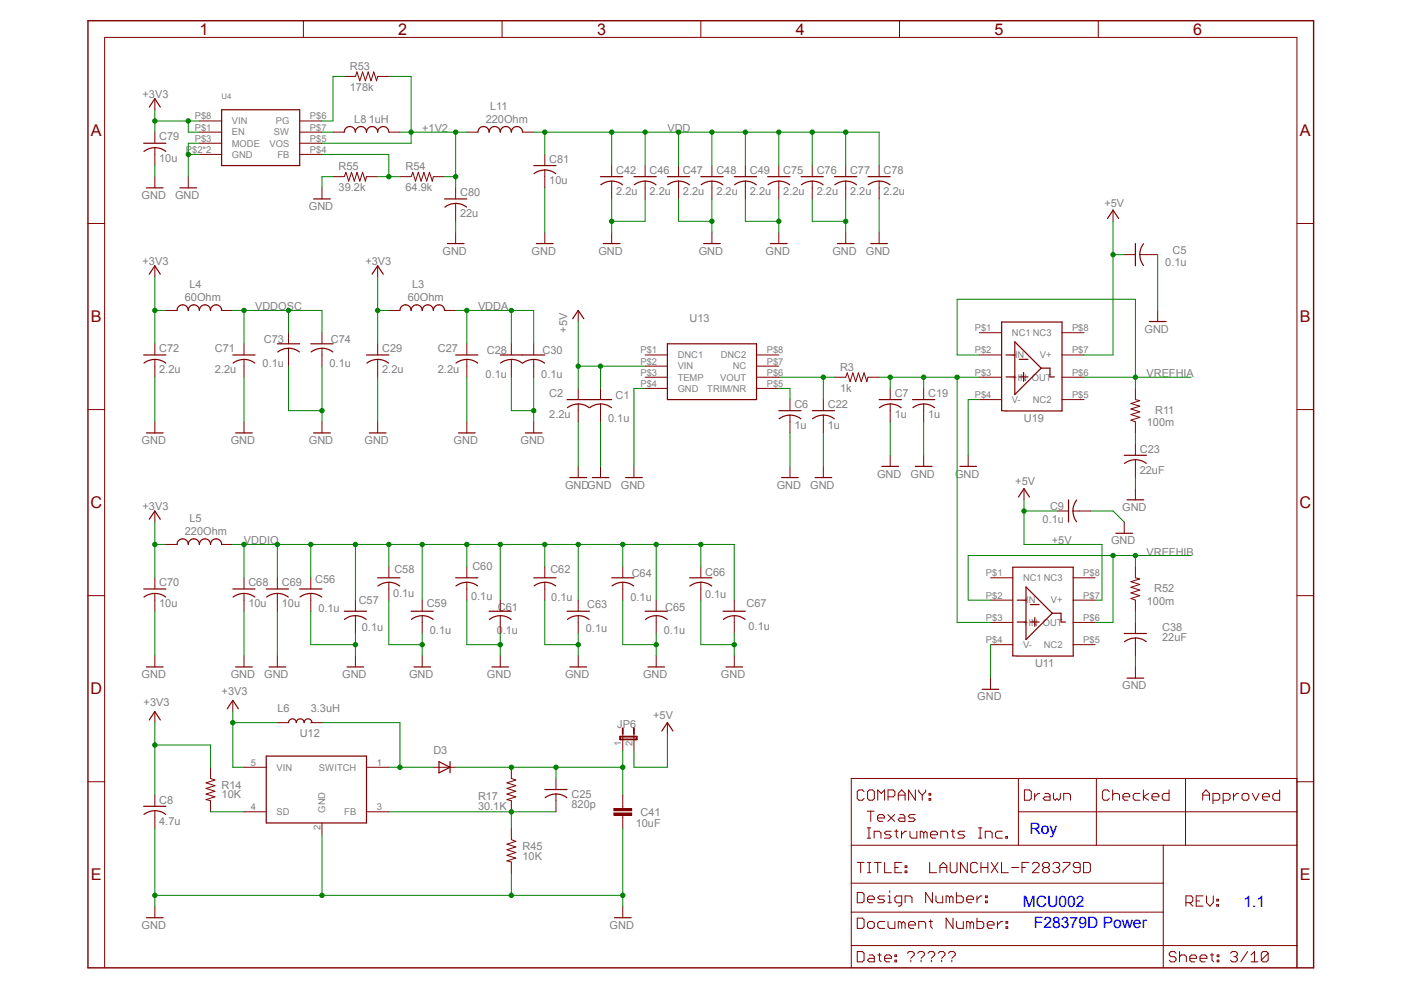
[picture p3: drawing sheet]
<svg xmlns="http://www.w3.org/2000/svg" width="297mm" height="210mm" viewBox="0 0 297 210" stroke-linecap="round" stroke-linejoin="round" font-family="sans-serif">
<g fill="none" stroke="#800000" stroke-width=".21">
<path d="M64.3 4.4v3.5M73 16.2h2.4l.3-.9 .6 1.8 .6-1.8 .6 1.8 .6-1.8 .6 1.8 .5-1.8 .6 1.8 .3-.9h2.3M106.4 4.4v3.5M148.6 4.4v3.5M190.7 4.4v3.5M232.9 4.4v3.5M32.8 20.9v2.4M32.8 28v2.4M32.8 31.3v3.8M32.8 37.5v2.3M39.9 37.5v2.3M42.3 28h4.7"/>
<path d="M42.3 32.7h4.7M42.3 30.4h4.7M42.3 25.6h4.7M63.5 28h4.8M63.5 32.7h4.8M63.5 30.4h4.8M63.5 25.6h4.8M68.3 39.8v2.4M70.6 37.5h2.4l.3-1 .6 1.9 .6-1.9 .6 1.9 .6-1.9 .6 1.9 .6-1.9 .6 1.9 .2-.9h2.4M84.8 37.5h2.4l.3-1 .6 1.9 .6-1.9 .6 1.9 .6-1.9 .6 1.9 .6-1.9 .6 1.9 .2-.9h2.4M96.6 39.8v2.4M99 28h2.3"/>
<path d="M110.8 28h2.4M115.5 32.7v2.4M115.5 36v3.8M129.7 35.1v2.4M129.7 38.4v3.8M136.8 35.1v2.4M136.8 38.4v3.8M143.9 35.1v2.4M143.9 38.4v3.8M150.9 35.1v2.4M150.9 38.4v3.8M158 35.1v2.4"/>
<path d="M158 38.4v3.8M165.1 35.1v2.4M165.1 38.4v3.8M172.2 35.1v2.4M172.2 38.4v3.8M179.3 35.1v2.4M179.3 38.4v3.8M186.4 35.1v2.4M186.4 38.4v3.8M18.6 47.4h3.6M32.8 56.4v2.3M80.1 56.4v2.3"/>
<path d="M96.6 43.1v3.8M96.6 49.3v2.3M115.5 49.3v2.3M129.7 49.3v2.3M150.9 49.3v2.3M165.1 49.3v2.3M179.3 49.3v2.3M186.4 49.3v2.3M238.4 54h2.3M241.7 54h3.7M275 47.4h3.5M32.8 72.9v2.4"/>
<path d="M32.8 76.2v3.8M35.2 65.8h2.3M47 65.8h2.4M51.7 72.9v2.4M51.7 76.2v3.8M61.2 70.5v2.4M61.2 73.8v3.8M68.3 70.5v2.4M68.3 73.8v3.8M80.1 72.9v2.4M80.1 76.2v3.8M82.4 65.8h2.4"/>
<path d="M94.3 65.8h2.3M99 72.9v2.4M99 76.2v3.8M108.4 72.9v2.4M108.4 76.2v3.8M113.2 72.9v2.4M113.2 76.2v3.8M176.9 80h2.4l.3-.9 .6 1.8 .6-1.8 .6 1.8 .6-1.8 .6 1.8 .6-1.8 .6 1.8 .2-.9h2.4M245.4 65.8v2.4M18.6 86.8h3.6M32.8 89.4v2.4M51.7 89.4v2.4"/>
<path d="M68.3 89.4v2.4M80.1 89.4v2.4M99 89.4v2.4M113.2 89.4v2.4M122.6 82.4v2.3M122.6 85.7v3.7M122.6 98.9v2.4M127.3 82.4v2.3M127.3 85.7v3.7M127.3 98.9v2.4M134.4 98.9v2.4M167.5 84.7v2.4"/>
<path d="M167.5 88v3.8M167.5 98.9v2.4M188.7 82.4v2.3M188.7 85.7v3.7M188.7 96.5v2.4M195.8 82.4v2.3M195.8 85.7v3.7M195.8 96.5v2.4M240.7 82.4v2.3l1 .3-1.9 .5 1.9 .6-1.9 .6 1.9 .6-1.9 .6 1.9 .6-1.9 .6 .9 .3v2.4M275 86.8h3.5M32.8 108.3v2.4M35.2 115.4h2.3"/>
<path d="M47 115.4h2.4M224.2 108.3h2.3M227.5 108.3h3.8M238.4 110.7v2.4M240.7 103.6v2.4M18.6 126.3h3.6M32.8 139.1v2.3M51.7 122.5v2.4M51.7 125.8v3.8M51.7 139.1v2.3M58.8 122.5v2.4M58.8 125.8v3.8"/>
<path d="M58.8 139.1v2.3M65.9 122.5v2.4M65.9 125.8v3.8M75.4 127.2v2.4M75.4 130.5v3.8M75.4 139.1v2.3M82.4 120.2v2.3M82.4 123.5v3.7M89.5 127.2v2.4M89.5 130.5v3.8M89.5 139.1v2.3M99 120.2v2.3"/>
<path d="M99 123.5v3.7M106.1 127.2v2.4M106.1 130.5v3.8M106.1 139.1v2.3M115.5 120.2v2.3M115.5 123.5v3.7M122.6 127.2v2.4M122.6 130.5v3.8M122.6 139.1v2.3M132 120.2v2.3M132 123.5v3.7M139.1 127.2v2.4"/>
<path d="M139.1 130.5v3.8M139.1 139.1v2.3M148.6 120.2v2.3M148.6 123.5v3.7M155.7 127.2v2.4M155.7 130.5v3.8M155.7 139.1v2.3M240.7 120.2v2.3l1 .3-1.9 .5 1.9 .6-1.9 .6 1.9 .6-1.9 .6 1.9 .6-1.9 .6 .9 .3v2.4M275 126.3h3.5M58.8 153.2h2.4M65.9 153.2h2.4M240.7 141.4v2.4"/>
<path d="M18.6 165.7h3.6M44.6 162.7v2.4l1 .3-1.9 .6 1.9 .6-1.9 .6 1.9 .6-1.9 .6 1.9 .5-1.9 .6 .9 .3v2.3M51.7 172.1h4.8M51.7 162.7h4.8M68.3 174.5v2.4M77.7 172.1h4.7M77.7 162.7h4.7M91.9 162.7h4.7M117.9 165.1v2.3M117.9 168.4v3.7M180.5 179.2h94.5M183.2 167.9l-.4-.4h-.7l-.3 .4v1.4l.3 .4h.7l.4-.4"/>
<path d="M183.9 172h1.4M183.9 177.7h.7M183.9 175.5h.7M184.2 175.5v2.2M184.3 167.5h.7l.4 .4v1.4l-.4 .4h-.7l-.4-.4v-1.4zM184.6 172v2.2M185.3 177.7v-1.5h1.1l.4 .4v1.1M186.1 173.4h1.4v-.3l-.4-.4h-.7l-.3 .4v.7l.3 .4h.7M187.6 169.7v-2.2l-.8 .7-.7-.7v2.2M188.2 172.7l1.5 1.5M188.3 168.9h1.1l.3-.3v-.7l-.3-.4h-1.1v2.2M189 176.2h-1.1l-.4 .4 .4 .4h.7l.4 .3-.4 .4h-1.1"/>
<path d="M189.7 176.2h.7M189.7 172.7l-1.5 1.5M190 175.9v1.4l.4 .4M190.5 168.6h1.4M190.8 172.7h.7l.4 .4v1.1h-1.1l-.4-.4 .4-.4h1.1M191.1 176.2v1.5M191.9 169.7v-1.5l-.7-.7-.7 .7v1.5M192.2 176.2h-.3l-.8 .8M194 172.7h-1.1l-.3 .4 .3 .3h.8l.3 .4-.3 .4h-1.1M194.1 167.5v2.2l-1.5-2.2v2.2M194.4 176.2v1.5h-1.1l-.4-.4v-1.1M194.8 167.5v.4l.7 .7"/>
<path d="M195.5 168.6v1.1M195.9 176.6l-.4-.4h-.4v1.5M195.9 176.6v1.1M195.9 176.6l.3-.4 .4 .4v1.1M196.3 167.5v.4l-.8 .7M197 168.2h.3v.4h-.3zM197 169.3h.3v.4h-.3zM197.3 177h1.5v-.4l-.4-.4h-.7l-.4 .4v.7l.4 .4h.7M199.5 177.7v-1.5h1.1l.3 .4v1.1M201.7 176.2h.7M202 175.9v1.4l.4 .4M204.6 176.2h-1.1l-.4 .4 .4 .4h.7l.4 .3-.4 .4h-1.1"/>
<path d="M207.5 177.7h.7M207.5 175.5h.7M207.8 175.5v2.2M208.9 177.7v-1.5h1.1l.4 .4v1.1M212.5 176.2h-1.1l-.3 .4v.7l.3 .4h1.1M213.3 177.3h.3v.4h-.3zM215.9 165.1v14.1M215.9 172.1h59.1M217.2 167.5h1.1l.4 .4v1.4l-.4 .4h-1.1zM219.4 168.2v1.5M220.5 168.2h-.4l-.7 .7M221.6 168.2h.7l.3 .4v1.1h-1l-.4-.4 .4-.4h1"/>
<path d="M224.8 168.2v1.1l-.3 .4-.4-.4-.4 .4-.3-.4v-1.1M227 169.7v-1.1l-.4-.4h-1.1v1.5M232.5 165.1v14.1M235.2 167.9l-.4-.4h-.7l-.4 .4v1.4l.4 .4h.7l.4-.4M235.9 168.6l.4-.4h.7l.4 .4v1.1M235.9 167.5v2.2M238.1 168.9h1.4v-.3l-.3-.4h-.8l-.3 .4v.7l.3 .4h.8M241.7 168.2h-1.1l-.3 .4v.7l.3 .4h1.1M242.4 167.5v2.2M243.5 168.2l-1.1 .7 1.1 .8M244.2 168.9h1.5v-.3l-.4-.4h-.7l-.4 .4v.7l.4 .4h.7M246.6 179.2v26"/>
<path d="M247.9 167.5v2.2h-1.1l-.4-.4v-.7l.4-.4h1.1M251.4 165.1v14.1M255 168.6h1.4M256.4 169.7v-1.5l-.7-.7-.7 .7v1.5M257.2 169.7h1.1l.3-.4v-.7l-.3-.4h-1.1v2.2M259.3 169.7h1.1l.4-.4v-.7l-.4-.4h-1.1v2.2M261.5 168.2v1.5M262.6 168.2h-.4l-.7 .7M263.3 168.6l.4-.4h.7l.4 .4v.7l-.4 .4h-.7l-.4-.4zM265.5 168.2l.7 1.5 .8-1.5M267.7 168.9h1.4v-.3l-.3-.4h-.8l-.3 .4v.7l.3 .4h.8M271.3 167.5v2.2h-1.1l-.3-.4v-.7l.3-.4h1.1"/>
<path d="M275 165.7h3.5M275 165.1h-94.5v40.1M180.5 193.4h66.1M180.5 187.3h66.1M181.8 189.2h1l.4 .4v1.4l-.4 .4h-1zM181.8 194.7h1l.4 .3v1.5l-.4 .3h-1zM181.8 182.9h1.4M182.5 182.9v2.1M183.9 190.7h1.5v-.4l-.4-.3h-.7l-.4 .3v.7l.4 .4h.7M183.9 195.7l.4-.3h.7l.4 .3v.8l-.4 .3h-.7l-.4-.3zM183.9 182.9h.8M183.9 185h.8"/>
<path d="M184.3 182.9v2.1M185.4 182.9h1.4M186.1 182.9v2.1M187.6 182.9v2.1h1.4M187.6 195.4h-1.1l-.4 .3v.8l.4 .3h1.1M187.6 190h-1.1l-.4 .3 .4 .4h.7l.4 .3-.4 .4h-1.1M188.3 191.4h.7M188.3 190h.3v1.4M188.6 188.9v.3M189.7 195.4v1.4h-1.1l-.3-.3v-1.1M189.7 183.9h.8M191.2 182.9h-1.5v2.1h1.5"/>
<path d="M191.2 195.7l.3-.3 .4 .3v1.1M191.2 195.7v1.1M191.2 191.4h-1.1l-.4-.4v-.7l.4-.3h1.1v1.8l-.4 .3h-.3M191.2 195.7l-.4-.3h-.3v1.4M191.9 184.7h.4v.3h-.4zM191.9 183.6h.4v.3h-.4zM192.6 196.1h1.5v-.4l-.4-.3h-.7l-.4 .3v.8l.4 .3h.7M193.4 191.4v-1.1l-.4-.3h-1.1v1.4M194.8 196.8v-1.4h1.1l.4 .3v1.1M197 195.4h.7M197.1 182.9v2.1h1.5M197.3 195v1.5l.4 .3"/>
<path d="M197.7 189.2v2.2l-1.4-2.2v2.2M198.4 190v1l.4 .4h1.1v-1.4M199.3 183.9h1.4M199.3 185v-1.4l.7-.7 .7 .7v1.4M201.3 190.3l.4-.3 .4 .3v1.1M201.3 190.3v1.1M201.3 190.3l-.3-.3h-.4v1.4M201.5 182.9v1.8l.3 .3h.7l.4-.3v-1.8M202.1 194.7v2.1l-1.5-2.1v2.1M202.8 189.2v2.2h1.1l.3-.4v-.7l-.3-.3h-1.1M204.2 195.4v1.4h-1.1l-.3-.3v-1.1M205 190.7h1.4v-.4l-.4-.3h-.7l-.3 .3v.7l.3 .4h.7"/>
<path d="M205.1 182.9v2.1l-1.5-2.1v2.1M205.7 195.7l-.4-.3h-.3v1.4M205.7 195.7v1.1M205.7 195.7l.3-.3 .4 .3v1.1M207.1 194.7v2.1h1.1l.4-.3v-.8l-.4-.3h-1.1M207.1 190v1.4M207.3 183.2l-.4-.3h-.7l-.4 .3v1.5l.4 .3h.7l.4-.3M208 183.9h1.4M208 182.9v2.1M208.2 190h-.3l-.8 .7M208.9 191h.4v.4h-.4zM208.9 190h.4v.3h-.4z"/>
<path d="M209.3 196.1h1.5v-.4l-.4-.3h-.7l-.4 .3v.8l.4 .3h.7M209.4 182.9v2.1M210.2 182.9l1.4 2.1M211.5 195.4v1.4M211.6 182.9l-1.4 2.1M212.3 182.9v2.1h1.5M212.6 195.4h-.4l-.7 .7M213.3 196.5h.4v.3h-.4zM213.3 195.4h.4v.3h-.4zM214.5 183.9h1.5M216.7 183.9h.7M218.1 182.9h-1.4v2.1"/>
<path d="M218.9 183.2l.3-.3h.7l.4 .3v.4l-1.4 1.4h1.4M221.4 183.9l-.4-.3v-.4l.4-.3h.7l.4 .3v.4l-.4 .3M221.4 183.9h.7M222.1 183.9l.4 .4v.4l-.4 .3h-.7l-.4-.3v-.4l.4-.4M223.2 183.2l.4-.3h.7l.4 .3v.4l-.4 .3M223.9 183.9h.4M224.3 183.9l.4 .4v.4l-.4 .3h-.7l-.4-.3M225.4 182.9h1.4v.3l-1.4 1.5v.3M229 183.9h-1.1l-.3-.3v-.4l.3-.3h.7l.4 .3v1.5l-.4 .3h-.7l-.3-.3M229.7 182.9h1.1l.4 .3v1.5l-.4 .3h-1.1zM251.4 191.4h1.1l.4-.4v-.7l-.4-.4h-1.1v2.2M252.2 191.4l.7 .7"/>
<path d="M253.6 191h.7M255.1 189.9h-1.5v2.2h1.5M255.8 189.9v1.5l.7 .7 .7-.7v-1.5M258 191.8h.3v.3h-.3zM258 190.7h.3v.3h-.3zM22.2 205.2v-197.3h252.8v197.3M180.5 200.5h94.5M181.8 201.8h1l.4 .3v1.5l-.4 .3h-1zM184.3 202.5h.7l.4 .3v1.1h-1.1l-.4-.3 .4-.4h1.1M186.1 202.5h.7M186.5 202.1v1.5l.3 .3M187.6 203.2h1.4v-.4l-.4-.3h-.7l-.3 .3v.8l.3 .3h.7"/>
<path d="M189.7 203.6h.4v.3h-.4zM189.7 202.5h.4v.3h-.4zM192.4 202.1l.3-.3h.8l.3 .3v.4l-.7 .7M193.1 203.6v.3M194.6 202.1l.3-.3h.7l.4 .3v.4l-.7 .7M195.3 203.6v.3M196.7 202.1l.4-.3h.7l.4 .3v.4l-.7 .7M197.5 203.6v.3M198.9 202.1l.4-.3h.7l.4 .3v.4l-.8 .7M199.6 203.6v.3M201.1 202.1l.3-.3h.8l.3 .3v.4l-.7 .7M201.8 203.6v.3"/>
<path d="M249.3 202.1l-.3-.3h-.7l-.4 .3v.4l.4 .3h.7l.3 .4v.4l-.3 .3h-.7l-.4-.3M250.1 202.8l.3-.3h.8l.3 .3v1.1M250.1 201.8v2.1M252.3 203.2h1.4v-.4l-.4-.3h-.7l-.3 .3v.8l.3 .3h.7M254.4 203.2h1.5v-.4l-.4-.3h-.7l-.4 .3v.8l.4 .3h.7M256.6 202.5h.7M257 202.1v1.5l.3 .3M258.1 203.6h.3v.3h-.3zM258.1 202.5h.3v.3h-.3zM260.9 202.1l.4-.3h.7l.3 .3v.4l-.3 .3M261.6 202.8h.4M262 202.8l.3 .4v.4l-.3 .3h-.7l-.4-.3"/>
<path d="M264.5 201.8l-1.4 2.1M265.2 203.9h1.5M265.2 202.5l.8-.7v2.1M268.9 202.1l-.4-.3h-.7l-.4 .3v1.5M268.9 202.1l-1.5 1.5M268.9 202.1v1.5l-.4 .3h-.7l-.4-.3"/>
</g>
<g fill="none" stroke="#800000" stroke-width=".25">
<path d="M30.5 30.4h4.7M31.1 39.8h3.5M32.8 31.3l-1.4 .3-.9 .5M32.8 31.3l1.5 .3 .8 .5M34 22.7l-1.2-1.8-1.2 1.8M38.1 39.8h3.6M47 23.3h16.5v11.8h-16.5zM110.8 28a1.19 1.19 0 0 0-1.2-1.2 1.19 1.19 0 0 0-1.2 1.2 1.17 1.17 0 0 0-1.2-1.2 1.17 1.17 0 0 0-1.1 1.2 1.19 1.19 0 0 0-1.2-1.2 1.19 1.19 0 0 0-1.2 1.2 1.19 1.19 0 0 0-1.2-1.2 1.19 1.19 0 0 0-1.2 1.2M113.2 35.1h4.7M113.2 36.8a3.7 3.7 0 0 1 4.6 0M127.3 37.5h4.7M129.7 38.4l-1.5 .3-.8 .5"/>
<path d="M129.7 38.4l1.4 .3 .9 .5M134.4 37.5h4.7M136.8 38.4l-1.5 .3-.8 .5M136.8 38.4l1.4 .3 .9 .5M141.5 37.5h4.7M143.9 38.4l.9 .1 1.4 .7M143.9 38.4l-1.5 .3-.8 .5M148.6 37.5h4.7M150.9 38.4l-1.4 .3-.8 .5M150.9 38.4l1 .1 1.4 .7M155.7 37.5h4.7M158 38.4l-1.4 .3-.9 .5"/>
<path d="M158 38.4l1 .1 1.4 .7M162.8 37.5h4.7M165.1 38.4l-1.4 .3-.9 .5M165.1 38.4l1 .1 1.3 .7M169.8 37.5h4.8M172.2 38.4l-1.4 .3-.9 .5M172.2 38.4l1.5 .3 .8 .5M176.9 37.5h4.8M179.3 38.4l1.5 .3 .8 .5M179.3 38.4l-1.4 .3-.9 .5M184 37.5h4.7M186.4 38.4l-1.5 .3-.8 .5"/>
<path d="M186.4 38.4l1 .1 1.3 .7M34 58.1l-1.2-1.7-1.2 1.7M66.5 42.2h3.5M81.3 58.1l-1.2-1.7-1.2 1.7M94.3 42.2h4.7M94.8 51.6h3.6M96.6 43.1l-1 .2-1.3 .6M96.6 43.1l1.5 .3 .8 .5M113.7 51.6h3.6M127.9 51.6h3.6M149.2 51.6h3.5M163.3 51.6h3.6"/>
<path d="M177.5 51.6h3.6M184.6 51.6h3.6M240.7 51.6v4.8M242.4 51.7a3.8 3.8 0 0 0 0 4.6M30.5 75.3h4.7M32.8 76.2l-1.4 .3-.9 .5M32.8 76.2l1.5 .3 .8 .5M47 65.8a1.17 1.17 0 0 0-1.2-1.2 1.17 1.17 0 0 0-1.2 1.2 1.19 1.19 0 0 0-1.1-1.2 1.19 1.19 0 0 0-1.2 1.2 1.17 1.17 0 0 0-1.2-1.2 1.17 1.17 0 0 0-1.2 1.2 1.19 1.19 0 0 0-1.2-1.2 1.19 1.19 0 0 0-1.2 1.2M49.4 75.3h4.7M51.7 76.2l1 .1 1.3 .7M51.7 76.2l-1.4 .3-.9 .5M58.8 72.9h4.7"/>
<path d="M58.9 74.6a3.7 3.7 0 0 1 4.6 0M65.9 72.9h4.7M66 74.6a3.7 3.7 0 0 1 4.6 0M77.7 75.3h4.7M80.1 76.2l-1.5 .3-.8 .5M80.1 76.2l1 .1 1.3 .7M94.3 65.8a1.19 1.19 0 0 0-1.2-1.2 1.19 1.19 0 0 0-1.2 1.2 1.19 1.19 0 0 0-1.2-1.2 1.19 1.19 0 0 0-1.2 1.2 1.17 1.17 0 0 0-1.2-1.2 1.17 1.17 0 0 0-1.1 1.2 1.19 1.19 0 0 0-1.2-1.2 1.19 1.19 0 0 0-1.2 1.2M96.6 75.3h4.7M99 76.2l-1.5 .3-.8 .5M99 76.2l1.4 .3 .9 .5M106.1 75.3h9.4M108.4 76.2l-1.4 .3-.9 .5"/>
<path d="M108.4 76.2l1 .1 1.3 .7M113.2 76.2l.9 .1 1.4 .7M113.2 76.2l-1.5 .3-.9 .5M243.7 68.2h3.5M31.1 91.8h3.5M50 91.8h3.5M66.5 91.8h3.5M78.3 91.8h3.6M97.2 91.8h3.6M111.4 91.8h3.5M120.2 84.7h9.5M120.3 86.4a3.7 3.7 0 0 1 4.6 0"/>
<path d="M125 86.4a3.7 3.7 0 0 1 4.6 0M165.1 87.1h4.7M167.5 88l-1.4 .3-.9 .5M167.5 88l1 .1 1.3 .7M186.4 84.7h4.7M186.5 86.4a3.7 3.7 0 0 1 4.6 0M187 98.9h3.5M193.5 84.7h4.7M193.5 86.4a3.7 3.7 0 0 1 4.6 0M194.1 98.9h3.5M31.6 110.1l1.2-1.8 1.2 1.8M37.5 115.4a1.19 1.19 0 0 1 1.2-1.1 1.19 1.19 0 0 1 1.2 1.1 1.17 1.17 0 0 1 1.2-1.1 1.17 1.17 0 0 1 1.2 1.1 1.19 1.19 0 0 1 1.2-1.1 1.19 1.19 0 0 1 1.1 1.1 1.17 1.17 0 0 1 1.2-1.1 1.17 1.17 0 0 1 1.2 1.1"/>
<path d="M120.8 101.3h3.6M125.6 101.3h3.5M132.6 101.3h3.6M165.7 101.3h3.5M226.5 106v4.7M228.3 106a3.8 3.8 0 0 0 0 4.6M236.6 113.1h3.5M239 106h3.5M49.4 124.9h4.7M49.4 126.6a3.8 3.8 0 0 1 4.6 0M56.5 124.9h4.7M56.5 126.6a3.8 3.8 0 0 1 4.6 0"/>
<path d="M63.5 124.9h4.8M63.6 126.6a3.8 3.8 0 0 1 4.6 0M73 129.6h4.7M77.6 131.3a3.7 3.7 0 0 0-4.6 0M80.1 122.5h4.7M84.8 124.2a3.7 3.7 0 0 0-4.7 0M87.2 129.6h4.7M87.2 131.3a3.7 3.7 0 0 1 4.6 0M96.6 122.5h4.7M101.3 124.2a3.7 3.7 0 0 0-4.6 0M103.7 129.6h4.7M103.8 131.3a3.7 3.7 0 0 1 4.6 0"/>
<path d="M113.2 122.5h4.7M117.8 124.2a3.7 3.7 0 0 0-4.6 0M120.2 129.6h4.8M120.3 131.3a3.7 3.7 0 0 1 4.6 0M129.7 122.5h4.7M134.4 124.2a3.7 3.7 0 0 0-4.6 0M136.8 129.6h4.7M136.8 131.3a3.7 3.7 0 0 1 4.7 0M146.2 122.5h4.7M150.9 124.2a3.7 3.7 0 0 0-4.6 0M153.3 129.6h4.7M153.4 131.3a3.7 3.7 0 0 1 4.6 0"/>
<path d="M31.1 141.4h3.5M50 141.4h3.5M57 141.4h3.6M61.2 153.2a.83 .83 0 0 1 .8-.8 .83 .83 0 0 1 .8 .8 .83 .83 0 0 1 .8-.8 .83 .83 0 0 1 .9 .8 .83 .83 0 0 1 .8-.8 .83 .83 0 0 1 .8 .8M73.6 141.4h3.5M87.8 141.4h3.5M104.3 141.4h3.5M120.8 141.4h3.6M137.4 141.4h3.5M153.9 141.4h3.5M239 143.8h3.5M56.5 160.3h21.2v14.2h-21.2z"/>
<path d="M93.1 161.5l2.3 1.2-2.3 1.2zM95.4 161.5v2.4M115.5 167.4h4.7M115.6 169.1a3.8 3.8 0 0 1 4.6 0"/>
</g>
<path d="M18.6 4.4h259.9v200.8h-259.9z" fill="none" stroke="#800000" stroke-width=".3"/>
<path d="M130.2 171.4h3.7v.5h-3.7z" fill-rule="evenodd" fill="#800000"/>
<path d="M130.2 171.4h3.7v.5h-3.7z" fill="none" stroke="#800000" stroke-width=".21"/>
<path d="M130.2 172.4h3.7v.4h-3.7z" fill-rule="evenodd" fill="#800000"/>
<g fill="none" stroke="#800000" stroke-width=".21">
<path d="M70.6 28h2.4M82.4 28h2.4M236 44.5v2.4M122.6 65.8v2.4M136.8 80h4.7M136.8 75.3h4.7M136.8 77.6h4.7M160.4 80h4.7M160.4 75.3h4.7M160.4 77.6h4.7M207.6 80h4.8M207.6 75.3h4.8"/>
<path d="M207.6 70.5h4.8M225.1 80h4.7M225.1 75.3h4.7M225.1 70.5h4.7M136.8 82.4h4.7M160.4 82.4h4.7M174.6 84.7v2.4M174.6 88v3.8M174.6 98.9v2.4M205.3 96.5v2.4M207.6 84.7h4.8M225.1 84.7h4.7"/>
<path d="M240.7 94.2v2.3M240.7 97.5v3.8M217.1 103.6v2.4M32.8 122.5v2.4M32.8 125.8v3.8M210 132h4.7M210 127.2h4.7M210 122.5h4.7M210 136.7h4.7M227.5 132h4.7M227.5 127.2h4.7M227.5 122.5h4.7"/>
<path d="M227.5 136.7h4.7M240.7 132v2.3M240.7 135.3v3.8M32.8 150.9v2.3M49.4 148.5v2.4M132 155.6v3.5M134.4 155.6v3.5M141.5 153.2v2.4M210 143.8v2.3M32.8 168.6v2.4M32.8 171.9v3.8M108.4 162.7v2.4l1 .3-1.9 .6 1.9 .6-1.9 .6 1.9 .6-1.9 .6 1.9 .5-1.9 .6 .9 .3v2.3"/>
<path d="M108.4 175.7v2.3l1 .4-1.9 .6 1.9 .6-1.9 .6 1.9 .6-1.9 .5 1.9 .6-1.9 .6 .9 .3v2.3M130.2 172.4h3.7v.4h-3.7zM132 168.6v2.8M132 172.8v2.9M32.8 192.2v2.4M132 192.2v2.4"/>
</g>
<g fill="none" stroke="#800000" stroke-width=".25">
<path d="M82.4 28a1.19 1.19 0 0 0-1.1-1.2 1.19 1.19 0 0 0-1.2 1.2 1.19 1.19 0 0 0-1.2-1.2 1.19 1.19 0 0 0-1.2 1.2 1.17 1.17 0 0 0-1.2-1.2 1.17 1.17 0 0 0-1.1 1.2 1.19 1.19 0 0 0-1.2-1.2 1.19 1.19 0 0 0-1.2 1.2M234.8 46.3l1.2-1.8 1.2 1.8M121.4 67.6l1.2-1.8 1.2 1.8M141.5 72.9h18.9v11.8h-18.9zM212.4 68.3h12.8v18.8h-12.8zM213.3 79.9h1.9M213.3 75.3h1.9M215.2 72.5l5.5 5.6-5.5 5.5zM216.1 76.2h1.9M216.1 79.9h1.9M217 79v1.8M220.7 78.1h1.9v1.8h.9"/>
<path d="M172.2 87.1h4.7M174.6 88l-1.5 .3-.8 .5M174.6 88l1 .1 1.3 .7M203.5 98.9h3.6M238.4 96.5h4.7M238.4 98.2a3.8 3.8 0 0 1 4.6 0M172.8 101.3h3.5M215.9 105.4l1.2-1.8 1.2 1.8M30.5 124.9h4.7M30.5 126.6a3.8 3.8 0 0 1 4.6 0M214.7 120.3h12.8v18.8h-12.8zM215.7 131.9h1.8"/>
<path d="M215.7 127.2h1.8M217.5 124.5l5.6 5.5-5.6 5.6zM218.5 128.2h1.8M218.5 131.9h1.8M219.4 131v1.8M223.1 130h1.9v1.9h.9M238.4 134.3h4.7M238.4 136.1a3.7 3.7 0 0 1 4.6 0M34 152.6l-1.2-1.7-1.2 1.7M50.5 150.3l-1.1-1.8-1.2 1.8M142.7 155l-1.2-1.8-1.2 1.8M208.2 146.1h3.6"/>
<path d="M30.5 171h4.7M32.8 171.9l-.9 .1-1.4 .7M32.8 171.9l1.5 .3 .8 .5M31.1 194.6h3.5M130.3 194.6h3.5"/>
</g>
<path d="M131.5 156.2h3.5v.6h-3.5zM132 154.4v1.2M134.4 154.4v1.2" fill="none" stroke="#800000" stroke-width=".38"/>
<path d="M129.7 42.2v7.1M136.8 42.2v4.7h-7.1" fill="none" stroke="#008000" stroke-width=".21"/>
<circle cx="129.7" cy="46.9" r=".46" fill="#008000"/>
<g fill="none" stroke="#008000" stroke-width=".21">
<path d="M143.9 42.2v4.7h7M150.9 42.2v7.1"/>
<circle cx="129.7" cy="46.9" r=".46"/>
</g>
<circle cx="150.9" cy="46.9" r=".46" fill="#008000"/>
<g fill="none" stroke="#008000" stroke-width=".21">
<path d="M158 42.2v4.7h7.1M165.1 42.2v7.1"/>
<circle cx="150.9" cy="46.9" r=".46"/>
</g>
<circle cx="165.1" cy="46.9" r=".46" fill="#008000"/>
<g fill="none" stroke="#008000" stroke-width=".21">
<path d="M172.2 42.2v4.7h7.1M179.3 42.2v7.1"/>
<circle cx="165.1" cy="46.9" r=".46"/>
</g>
<circle cx="179.3" cy="46.9" r=".46" fill="#008000"/>
<g fill="none" stroke="#008000" stroke-width=".21">
<path d="M39.9 32.7h2.4M42.3 30.4h-2.4v7.1M186.4 42.2v7.1"/>
<circle cx="179.3" cy="46.9" r=".46"/>
</g>
<circle cx="39.9" cy="32.7" r=".46" fill="#008000"/>
<g fill="none" stroke="#008000" stroke-width=".21">
<path d="M32.8 35.1v2.4M70.6 37.5h-2.3v2.3M115.5 39.8v9.5M96.6 46.9v2.4M65.9 129.6v7.1h9.5M75.4 134.3v4.8"/>
<circle cx="39.9" cy="32.7" r=".46"/>
</g>
<circle cx="75.4" cy="136.7" r=".46" fill="#008000"/>
<g fill="none" stroke="#008000" stroke-width=".21">
<path d="M82.4 127.2v9.5h7.1M89.5 134.3v4.8"/>
<circle cx="75.4" cy="136.7" r=".46"/>
</g>
<circle cx="89.5" cy="136.7" r=".46" fill="#008000"/>
<g fill="none" stroke="#008000" stroke-width=".21">
<path d="M99 127.2v9.5h7.1M106.1 134.3v4.8"/>
<circle cx="89.5" cy="136.7" r=".46"/>
</g>
<circle cx="106.1" cy="136.7" r=".46" fill="#008000"/>
<g fill="none" stroke="#008000" stroke-width=".21">
<path d="M115.5 127.2v9.5h7.1M122.6 134.3v4.8"/>
<circle cx="106.1" cy="136.7" r=".46"/>
</g>
<circle cx="122.6" cy="136.7" r=".46" fill="#008000"/>
<g fill="none" stroke="#008000" stroke-width=".21">
<path d="M132 127.2v9.5h7.1M139.1 134.3v4.8"/>
<circle cx="122.6" cy="136.7" r=".46"/>
</g>
<circle cx="139.1" cy="136.7" r=".46" fill="#008000"/>
<g fill="none" stroke="#008000" stroke-width=".21">
<path d="M148.6 127.2v9.5h7.1M155.7 134.3v4.8"/>
<circle cx="139.1" cy="136.7" r=".46"/>
</g>
<circle cx="155.7" cy="136.7" r=".46" fill="#008000"/>
<g fill="none" stroke="#008000" stroke-width=".21">
<path d="M80.1 80v9.4M99 80v9.4M108.4 80v7.1h4.8M113.2 80v9.4M32.8 129.6v9.5M51.7 129.6v9.5M58.8 129.6v9.5"/>
<circle cx="155.7" cy="136.7" r=".46"/>
</g>
<circle cx="113.2" cy="87.1" r=".46" fill="#008000"/>
<g fill="none" stroke="#008000" stroke-width=".21">
<path d="M32.8 80v9.4M51.7 80v9.4M61.2 77.6v9.5h7.1M68.3 77.6v11.8"/>
<circle cx="113.2" cy="87.1" r=".46"/>
</g>
<circle cx="68.3" cy="87.1" r=".46" fill="#008000"/>
<g fill="none" stroke="#008000" stroke-width=".21">
<path d="M245.4 54v11.8M122.6 89.4v9.5M127.3 89.4v9.5M136.8 82.4h-2.4v16.5M167.5 91.8v7.1M188.7 89.4v7.1M195.8 89.4v7.1M231.3 108.3h4.7l2.4 2.4M240.7 101.3v2.3M240.7 139.1v2.3M68.3 176.9v12.9M132 175.7v14.1h-99.2v-14.1"/>
<circle cx="68.3" cy="87.1" r=".46"/>
</g>
<circle cx="68.3" cy="189.8" r=".46" fill="#008000"/>
<g fill="none" stroke="#008000" stroke-width=".21">
<path d="M108.4 185.1v4.7"/>
<circle cx="68.3" cy="189.8" r=".46"/>
</g>
<circle cx="108.4" cy="189.8" r=".46" fill="#008000"/>
<g fill="none" stroke="#008000" stroke-width=".21">
<path d="M132 189.8v2.4"/>
<circle cx="108.4" cy="189.8" r=".46"/>
</g>
<circle cx="132" cy="189.8" r=".46" fill="#008000"/>
<g fill="none" stroke="#008000" stroke-width=".21">
<path d="M32.8 189.8v2.4"/>
<circle cx="132" cy="189.8" r=".46"/>
</g>
<circle cx="32.8" cy="189.8" r=".46" fill="#008000"/>
<g fill="none" stroke="#008000" stroke-width=".21">
<path d="M32.8 23.3v2.3h9.5M39.9 25.6v2.4h2.4M174.6 91.8v7.1M207.6 84.7h-2.3v11.8M210 136.7v7.1"/>
<circle cx="32.8" cy="189.8" r=".46"/>
</g>
<circle cx="39.9" cy="25.6" r=".46" fill="#008000"/>
<g fill="none" stroke="#008000" stroke-width=".21">
<path d="M32.8 25.6v2.4"/>
<circle cx="39.9" cy="25.6" r=".46"/>
</g>
<circle cx="32.8" cy="25.6" r=".46" fill="#008000"/>
<g fill="none" stroke="#008000" stroke-width=".21">
<path d="M32.8 110.7v11.8M32.8 115.4h2.4"/>
<circle cx="32.8" cy="25.6" r=".46"/>
</g>
<circle cx="32.8" cy="115.4" r=".46" fill="#008000"/>
<g fill="none" stroke="#008000" stroke-width=".21">
<path d="M80.1 58.7v14.2M80.1 65.8h2.3"/>
<circle cx="32.8" cy="115.4" r=".46"/>
</g>
<circle cx="80.1" cy="65.8" r=".46" fill="#008000"/>
<g fill="none" stroke="#008000" stroke-width=".21">
<path d="M32.8 58.7v14.2M32.8 65.8h2.4"/>
<circle cx="80.1" cy="65.8" r=".46"/>
</g>
<circle cx="32.8" cy="65.8" r=".46" fill="#008000"/>
<g fill="none" stroke="#008000" stroke-width=".21">
<path d="M32.8 153.2v15.4M32.8 158h11.8v4.7"/>
<circle cx="32.8" cy="65.8" r=".46"/>
</g>
<circle cx="32.8" cy="158" r=".46" fill="#008000"/>
<g fill="none" stroke="#008000" stroke-width=".21">
<path d="M49.4 150.9v2.3h9.4"/>
<circle cx="32.8" cy="158" r=".46"/>
</g>
<circle cx="49.4" cy="153.2" r=".46" fill="#008000"/>
<g fill="none" stroke="#008000" stroke-width=".21">
<path d="M143.9 28v7.1M186.4 35.1v-7.1h-56.7v7.1M49.4 153.2v9.5h2.3"/>
<circle cx="49.4" cy="153.2" r=".46"/>
</g>
<circle cx="143.9" cy="28" r=".46" fill="#008000"/>
<g fill="none" stroke="#008000" stroke-width=".21">
<path d="M158 28v7.1"/>
<circle cx="143.9" cy="28" r=".46"/>
</g>
<circle cx="158" cy="28" r=".46" fill="#008000"/>
<g fill="none" stroke="#008000" stroke-width=".21">
<path d="M172.2 28v7.1"/>
<circle cx="158" cy="28" r=".46"/>
</g>
<circle cx="172.2" cy="28" r=".46" fill="#008000"/>
<g fill="none" stroke="#008000" stroke-width=".21">
<path d="M136.8 28v7.1"/>
<circle cx="172.2" cy="28" r=".46"/>
</g>
<circle cx="136.8" cy="28" r=".46" fill="#008000"/>
<g fill="none" stroke="#008000" stroke-width=".21">
<path d="M150.9 28v7.1"/>
<circle cx="136.8" cy="28" r=".46"/>
</g>
<circle cx="150.9" cy="28" r=".46" fill="#008000"/>
<g fill="none" stroke="#008000" stroke-width=".21">
<path d="M165.1 28v7.1"/>
<circle cx="150.9" cy="28" r=".46"/>
</g>
<circle cx="165.1" cy="28" r=".46" fill="#008000"/>
<g fill="none" stroke="#008000" stroke-width=".21">
<path d="M179.3 28v7.1"/>
<circle cx="165.1" cy="28" r=".46"/>
</g>
<circle cx="179.3" cy="28" r=".46" fill="#008000"/>
<g fill="none" stroke="#008000" stroke-width=".21">
<path d="M113.2 28h16.5M115.5 28v4.7"/>
<circle cx="179.3" cy="28" r=".46"/>
</g>
<circle cx="115.5" cy="28" r=".46" fill="#008000"/>
<circle cx="115.5" cy="28" r=".46" fill="none" stroke="#008000" stroke-width=".21"/>
<circle cx="129.7" cy="28" r=".46" fill="#008000"/>
<g fill="none" stroke="#008000" stroke-width=".21">
<path d="M73 16.2h-2.4v9.4h-2.3M82.4 16.2h4.8v14.2h-18.9M84.8 28h2.4"/>
<circle cx="129.7" cy="28" r=".46"/>
</g>
<circle cx="87.2" cy="28" r=".46" fill="#008000"/>
<g fill="none" stroke="#008000" stroke-width=".21">
<path d="M87.2 28h9.4v11.8M94.3 37.5h2.3"/>
<circle cx="87.2" cy="28" r=".46"/>
</g>
<circle cx="96.6" cy="37.5" r=".46" fill="#008000"/>
<g fill="none" stroke="#008000" stroke-width=".21">
<path d="M96.6 28h2.4"/>
<circle cx="96.6" cy="37.5" r=".46"/>
</g>
<circle cx="96.6" cy="28" r=".46" fill="#008000"/>
<g fill="none" stroke="#008000" stroke-width=".21">
<path d="M68.3 28h2.3M68.3 32.7h14.1v4.8M80.1 37.5h4.7"/>
<circle cx="96.6" cy="28" r=".46"/>
</g>
<circle cx="82.4" cy="37.5" r=".46" fill="#008000"/>
<g fill="none" stroke="#008000" stroke-width=".21">
<path d="M75.4 115.4v11.8M82.4 115.4v4.8M65.9 122.5v-7.1h23.6v11.8"/>
<circle cx="82.4" cy="37.5" r=".46"/>
</g>
<circle cx="75.4" cy="115.4" r=".46" fill="#008000"/>
<circle cx="75.4" cy="115.4" r=".46" fill="none" stroke="#008000" stroke-width=".21"/>
<circle cx="82.4" cy="115.4" r=".46" fill="#008000"/>
<g fill="none" stroke="#008000" stroke-width=".21">
<path d="M89.5 115.4h16.6v11.8M99 115.4v4.8"/>
<circle cx="82.4" cy="115.4" r=".46"/>
</g>
<circle cx="89.5" cy="115.4" r=".46" fill="#008000"/>
<circle cx="89.5" cy="115.4" r=".46" fill="none" stroke="#008000" stroke-width=".21"/>
<circle cx="99" cy="115.4" r=".46" fill="#008000"/>
<g fill="none" stroke="#008000" stroke-width=".21">
<path d="M106.1 115.4h16.5v11.8M115.5 115.4v4.8"/>
<circle cx="99" cy="115.4" r=".46"/>
</g>
<circle cx="106.1" cy="115.4" r=".46" fill="#008000"/>
<circle cx="106.1" cy="115.4" r=".46" fill="none" stroke="#008000" stroke-width=".21"/>
<circle cx="115.5" cy="115.4" r=".46" fill="#008000"/>
<g fill="none" stroke="#008000" stroke-width=".21">
<path d="M122.6 115.4h16.5v11.8M132 115.4v4.8"/>
<circle cx="115.5" cy="115.4" r=".46"/>
</g>
<circle cx="122.6" cy="115.4" r=".46" fill="#008000"/>
<circle cx="122.6" cy="115.4" r=".46" fill="none" stroke="#008000" stroke-width=".21"/>
<circle cx="132" cy="115.4" r=".46" fill="#008000"/>
<g fill="none" stroke="#008000" stroke-width=".21">
<path d="M139.1 115.4h16.6v11.8M148.6 115.4v4.8"/>
<circle cx="132" cy="115.4" r=".46"/>
</g>
<circle cx="139.1" cy="115.4" r=".46" fill="#008000"/>
<circle cx="139.1" cy="115.4" r=".46" fill="none" stroke="#008000" stroke-width=".21"/>
<circle cx="148.6" cy="115.4" r=".46" fill="#008000"/>
<g fill="none" stroke="#008000" stroke-width=".21">
<path d="M49.4 115.4h2.3"/>
<circle cx="148.6" cy="115.4" r=".46"/>
</g>
<circle cx="65.9" cy="115.4" r=".46" fill="#008000"/>
<g fill="none" stroke="#008000" stroke-width=".21">
<path d="M51.7 115.4h14.2M58.8 115.4v7.1"/>
<circle cx="65.9" cy="115.4" r=".46"/>
</g>
<circle cx="58.8" cy="115.4" r=".46" fill="#008000"/>
<g fill="none" stroke="#008000" stroke-width=".21">
<path d="M51.7 115.4v7.1"/>
<circle cx="58.8" cy="115.4" r=".46"/>
</g>
<circle cx="51.7" cy="115.4" r=".46" fill="#008000"/>
<g fill="none" stroke="#008000" stroke-width=".21">
<path d="M96.6 65.8h11.8M99 65.8v7.1"/>
<circle cx="51.7" cy="115.4" r=".46"/>
</g>
<circle cx="99" cy="65.8" r=".46" fill="#008000"/>
<g fill="none" stroke="#008000" stroke-width=".21">
<path d="M108.4 65.8v7.1"/>
<circle cx="99" cy="65.8" r=".46"/>
</g>
<circle cx="108.4" cy="65.8" r=".46" fill="#008000"/>
<g fill="none" stroke="#008000" stroke-width=".21">
<path d="M49.4 65.8h11.8M51.7 65.8v7.1M108.4 65.8h4.8v7.1"/>
<circle cx="108.4" cy="65.8" r=".46"/>
</g>
<circle cx="51.7" cy="65.8" r=".46" fill="#008000"/>
<g fill="none" stroke="#008000" stroke-width=".21">
<path d="M61.2 65.8v4.7"/>
<circle cx="51.7" cy="65.8" r=".46"/>
</g>
<circle cx="61.2" cy="65.8" r=".46" fill="#008000"/>
<g fill="none" stroke="#008000" stroke-width=".21">
<path d="M61.2 65.8h7.1v4.7M122.6 68.2v14.2M122.6 77.6h4.7"/>
<circle cx="61.2" cy="65.8" r=".46"/>
</g>
<circle cx="122.6" cy="77.6" r=".46" fill="#008000"/>
<g fill="none" stroke="#008000" stroke-width=".21">
<path d="M127.3 77.6v4.8"/>
<circle cx="122.6" cy="77.6" r=".46"/>
</g>
<circle cx="127.3" cy="77.6" r=".46" fill="#008000"/>
<g fill="none" stroke="#008000" stroke-width=".21">
<path d="M127.3 77.6h9.5M217.1 106v2.3h7.1"/>
<circle cx="127.3" cy="77.6" r=".46"/>
</g>
<circle cx="217.1" cy="108.3" r=".46" fill="#008000"/>
<g fill="none" stroke="#008000" stroke-width=".21">
<path d="M236 54h2.4M236 46.9v28.4h-6.2M217.1 108.3v7.1h16.5v11.8h-1.4M141.5 155.6v7.1h-7.1v-3.6"/>
<circle cx="217.1" cy="108.3" r=".46"/>
</g>
<circle cx="236" cy="54" r=".46" fill="#008000"/>
<g fill="none" stroke="#008000" stroke-width=".21">
<path d="M165.1 80h11.8M174.6 80v4.7"/>
<circle cx="236" cy="54" r=".46"/>
</g>
<circle cx="174.6" cy="80" r=".46" fill="#008000"/>
<g fill="none" stroke="#008000" stroke-width=".21">
<path d="M186.4 80h16.5M188.7 80v2.4"/>
<circle cx="174.6" cy="80" r=".46"/>
</g>
<circle cx="188.7" cy="80" r=".46" fill="#008000"/>
<g fill="none" stroke="#008000" stroke-width=".21">
<path d="M195.8 80v2.4"/>
<circle cx="188.7" cy="80" r=".46"/>
</g>
<circle cx="195.8" cy="80" r=".46" fill="#008000"/>
<g fill="none" stroke="#008000" stroke-width=".21">
<path d="M207.6 80h-4.7v52h7.1"/>
<circle cx="195.8" cy="80" r=".46"/>
</g>
<circle cx="202.9" cy="80" r=".46" fill="#008000"/>
<g fill="none" stroke="#008000" stroke-width=".21">
<path d="M252.5 80h-11.8v2.4M240.7 91.8v2.4M240.7 129.6v2.4"/>
<circle cx="202.9" cy="80" r=".46"/>
</g>
<circle cx="240.7" cy="80" r=".46" fill="#008000"/>
<g fill="none" stroke="#008000" stroke-width=".21">
<path d="M207.6 75.3h-4.7v-11.8h37.8v16.5h-10.9M252.5 117.8h-11.8v2.4"/>
<circle cx="240.7" cy="80" r=".46"/>
</g>
<circle cx="240.7" cy="117.8" r=".46" fill="#008000"/>
<g fill="none" stroke="#008000" stroke-width=".21">
<path d="M236 117.8v14.2h-3.8M240.7 117.8h-35.4v9.4h4.7"/>
<circle cx="240.7" cy="117.8" r=".46"/>
</g>
<circle cx="236" cy="117.8" r=".46" fill="#008000"/>
<g fill="none" stroke="#008000" stroke-width=".21">
<path d="M68.3 153.2h16.5v9.5M44.6 172.1h7.1M82.4 162.7h9.5"/>
<circle cx="236" cy="117.8" r=".46"/>
</g>
<circle cx="84.8" cy="162.7" r=".46" fill="#008000"/>
<g fill="none" stroke="#008000" stroke-width=".21">
<path d="M108.4 172.1v3.6"/>
<circle cx="84.8" cy="162.7" r=".46"/>
</g>
<circle cx="108.4" cy="172.1" r=".46" fill="#008000"/>
<g fill="none" stroke="#008000" stroke-width=".21">
<path d="M165.1 82.4h2.4v2.3M132 159.1v9.5M82.4 172.1h35.5M96.6 162.7h35.4M117.9 162.7v2.4"/>
<circle cx="108.4" cy="172.1" r=".46"/>
</g>
<circle cx="132" cy="162.7" r=".46" fill="#008000"/>
<circle cx="132" cy="162.7" r=".46" fill="none" stroke="#008000" stroke-width=".21"/>
<circle cx="108.4" cy="162.7" r=".46" fill="#008000"/>
<circle cx="108.4" cy="162.7" r=".46" fill="none" stroke="#008000" stroke-width=".21"/>
<circle cx="117.9" cy="162.7" r=".46" fill="#008000"/>
<circle cx="117.9" cy="162.7" r=".46" fill="none" stroke="#008000" stroke-width=".21"/>
<g font-size="3.4" fill="#800000">
<text x="42.3" y="7.4">1</text>
<text x="84.4" y="7.4">2</text>
<text x="126.6" y="7.4">3</text>
<text x="168.7" y="7.4">4</text>
<text x="210.8" y="7.4">5</text>
<text x="253" y="7.4">6</text>
<text x="19.3" y="28.9">A</text>
<text x="275.6" y="28.9">A</text>
<text x="19.3" y="68.3">B</text>
<text x="275.6" y="68.3">B</text>
<text x="19.2" y="107.8">C</text>
<text x="275.5" y="107.8">C</text>
<text x="19.2" y="147.2">D</text>
<text x="275.5" y="147.2">D</text>
<text x="19.3" y="186.7">E</text>
<text x="275.6" y="186.7">E</text>
</g>
<g font-size="3.3" fill="#00f">
<text x="218.3" y="176.9">Roy</text>
<text x="216.9" y="192.2">MCU002</text>
<text x="219.2" y="196.7">F28379D Power</text>
<text x="263.6" y="192.2">1.1</text>
</g>
<g font-size="2.3" fill="#808080">
<text x="74.2" y="14.8">R53</text>
<text x="30.2" y="20.7">+3V3</text>
<text x="74.2" y="19.3">178k</text>
<text x="103.9" y="23.3">L11</text>
<text x="33.8" y="29.8">C79</text>
<text x="75.1" y="26.1">L8</text>
<text x="78.2" y="26.1">1uH</text>
<text x="89.5" y="28">+1V2</text>
<text x="103" y="26.1">220Ohm</text>
<text x="141.5" y="28">VDD</text>
<text x="33.8" y="34.3">10u</text>
<text x="116.5" y="34.5">C81</text>
<text x="71.8" y="40.5">39.2k</text>
<text x="71.8" y="36.1">R55</text>
<text x="86" y="40.5">64.9k</text>
<text x="86" y="36.1">R54</text>
<text x="97.6" y="41.6">C80</text>
<text x="116.5" y="39">10u</text>
<text x="130.6" y="41.4">2.2u</text>
<text x="130.6" y="36.9">C42</text>
<text x="137.7" y="41.4">2.2u</text>
<text x="137.7" y="36.9">C46</text>
<text x="144.8" y="41.4">2.2u</text>
<text x="144.8" y="36.9">C47</text>
<text x="151.9" y="41.4">2.2u</text>
<text x="151.9" y="36.9">C48</text>
<text x="159" y="41.4">2.2u</text>
<text x="159" y="36.9">C49</text>
<text x="166.1" y="41.4">2.2u</text>
<text x="166.1" y="36.9">C75</text>
<text x="173.2" y="41.4">2.2u</text>
<text x="173.2" y="36.9">C76</text>
<text x="180.2" y="41.4">2.2u</text>
<text x="180.2" y="36.9">C77</text>
<text x="187.3" y="41.4">2.2u</text>
<text x="187.3" y="36.9">C78</text>
<text x="30" y="42.2">GND</text>
<text x="37.1" y="42.2">GND</text>
<text x="65.5" y="44.5">GND</text>
<text x="97.6" y="46.1">22u</text>
<text x="234.2" y="43.8">+5V</text>
<text x="248.6" y="53.9">C5</text>
<text x="30.2" y="56.1">+3V3</text>
<text x="77.5" y="56.1">+3V3</text>
<text x="93.8" y="54">GND</text>
<text x="112.7" y="54">GND</text>
<text x="126.9" y="54">GND</text>
<text x="148.1" y="54">GND</text>
<text x="162.3" y="54">GND</text>
<text x="176.5" y="54">GND</text>
<text x="183.6" y="54">GND</text>
<text x="247.1" y="56.5">0.1u</text>
<text x="39.2" y="63.9">60Ohm</text>
<text x="40.2" y="61.1">L4</text>
<text x="54.1" y="65.8">VDDOSC</text>
<text x="86.4" y="63.9">60Ohm</text>
<text x="87.4" y="61.1">L3</text>
<text x="101.3" y="65.8">VDDA</text>
<text x="120.2" y="70.5" transform="rotate(-90 120.2 70.5)">+5V</text>
<text x="146.2" y="68.2">U13</text>
<text x="242.7" y="70.5">GND</text>
<text x="33.8" y="74.7">C72</text>
<text x="45.6" y="74.7">C71</text>
<text x="55.7" y="77.7">0.1u</text>
<text x="56" y="72.8">C73</text>
<text x="69.9" y="77.7">0.1u</text>
<text x="70.1" y="72.8">C74</text>
<text x="81" y="74.7">C29</text>
<text x="92.8" y="74.7">C27</text>
<text x="103.2" y="75.1">C28</text>
<text x="115" y="75.1">C30</text>
<text x="33.8" y="79.2">2.2u</text>
<text x="45.6" y="79.2">2.2u</text>
<text x="81" y="79.2">2.2u</text>
<text x="92.8" y="79.2">2.2u</text>
<text x="103" y="80.1">0.1u</text>
<text x="114.8" y="80.1">0.1u</text>
<text x="178.1" y="83.1">1k</text>
<text x="178.1" y="78.6">R3</text>
<text x="243.1" y="80">VREFHIA</text>
<text x="116.5" y="88.6">2.2u</text>
<text x="116.5" y="84.1">C2</text>
<text x="128.9" y="89.5">0.1u</text>
<text x="130.5" y="84.6">C1</text>
<text x="168.4" y="86.5">C6</text>
<text x="175.5" y="86.5">C22</text>
<text x="189.7" y="88.6">1u</text>
<text x="189.7" y="84.1">C7</text>
<text x="196.8" y="88.6">1u</text>
<text x="196.8" y="84.1">C19</text>
<text x="217.1" y="89.4">U19</text>
<text x="244.9" y="87.7">R11</text>
<text x="30" y="94.2">GND</text>
<text x="48.9" y="94.2">GND</text>
<text x="65.5" y="94.2">GND</text>
<text x="77.3" y="94.2">GND</text>
<text x="96.2" y="94.2">GND</text>
<text x="110.3" y="94.2">GND</text>
<text x="168.4" y="91">1u</text>
<text x="175.5" y="91">1u</text>
<text x="241.7" y="95.9">C23</text>
<text x="243.2" y="90.4">100m</text>
<text x="185.9" y="101.3">GND</text>
<text x="193" y="101.3">GND</text>
<text x="202.5" y="101.3">GND</text>
<text x="241.7" y="100.4">22uF</text>
<text x="119.8" y="103.6">GNDGND</text>
<text x="131.6" y="103.6">GND</text>
<text x="164.7" y="103.6">GND</text>
<text x="171.8" y="103.6">GND</text>
<text x="215.3" y="102.9">+5V</text>
<text x="30.2" y="108.1">+3V3</text>
<text x="39.2" y="113.5">220Ohm</text>
<text x="40.2" y="110.7">L5</text>
<text x="221.1" y="110.8">0.1u</text>
<text x="222.6" y="108.2">C9</text>
<text x="237.9" y="108.3">GND</text>
<text x="51.7" y="115.4">VDDIO</text>
<text x="223" y="115.4">+5V</text>
<text x="235.6" y="115.4">GND</text>
<text x="243.1" y="117.8">VREFHIB</text>
<text x="33.8" y="124.3">C70</text>
<text x="52.7" y="124.3">C68</text>
<text x="59.8" y="124.3">C69</text>
<text x="66.8" y="123.6">C56</text>
<text x="83.6" y="121.4">C58</text>
<text x="100.2" y="120.7">C60</text>
<text x="116.7" y="121.4">C62</text>
<text x="133.9" y="122.4">C64</text>
<text x="149.5" y="122.2">C66</text>
<text x="244.7" y="125.6">R52</text>
<text x="33.8" y="128.8">10u</text>
<text x="52.7" y="128.8">10u</text>
<text x="59.8" y="128.8">10u</text>
<text x="67.5" y="129.7">0.1u</text>
<text x="76.1" y="128.1">C57</text>
<text x="83.3" y="126.7">0.1u</text>
<text x="90.5" y="128.8">C59</text>
<text x="99.9" y="127.1">0.1u</text>
<text x="105.6" y="129.5">C61</text>
<text x="116.9" y="127.4">0.1u</text>
<text x="124.5" y="129">C63</text>
<text x="133.7" y="127.4">0.1u</text>
<text x="141" y="129.5">C65</text>
<text x="149.5" y="126.9">0.1u</text>
<text x="158.3" y="128.8">C67</text>
<text x="243.2" y="128.2">100m</text>
<text x="76.7" y="133.7">0.1u</text>
<text x="91.1" y="134.4">0.1u</text>
<text x="105.3" y="134.4">0.1u</text>
<text x="124.2" y="134">0.1u</text>
<text x="140.8" y="134.4">0.1u</text>
<text x="158.7" y="133.5">0.1u</text>
<text x="246.4" y="133.7">C38</text>
<text x="246.4" y="135.9">22uF</text>
<text x="30" y="143.8">GND</text>
<text x="48.9" y="143.8">GND</text>
<text x="56" y="143.8">GND</text>
<text x="72.5" y="143.8">GND</text>
<text x="86.7" y="143.8">GND</text>
<text x="103.3" y="143.8">GND</text>
<text x="119.8" y="143.8">GND</text>
<text x="136.3" y="143.8">GND</text>
<text x="152.9" y="143.8">GND</text>
<text x="219.5" y="141.4">U11</text>
<text x="30.5" y="149.7">+3V3</text>
<text x="47" y="147.3">+3V3</text>
<text x="207.2" y="148.5">GND</text>
<text x="237.9" y="146.1">GND</text>
<text x="58.8" y="150.9">L6</text>
<text x="65.9" y="150.9">3.3uH</text>
<text x="130.9" y="154.4">JP6</text>
<text x="138.5" y="152.5">+5V</text>
<text x="63.5" y="156.3">U12</text>
<text x="91.9" y="159.9">D3</text>
<text x="47" y="167.2">R14</text>
<text x="33.8" y="170.4">C8</text>
<text x="47" y="169.3">10K</text>
<text x="101.3" y="169.6">R17</text>
<text x="101.3" y="171.7">30.1K</text>
<text x="121.2" y="171.3">820p</text>
<text x="121.2" y="169.2">C25</text>
<text x="135.8" y="172.9">C41</text>
<text x="33.8" y="174.9">4.7u</text>
<text x="134.8" y="175.3">10uF</text>
<text x="110.8" y="180.2">R45</text>
<text x="110.8" y="182.3">10K</text>
<text x="30" y="196.9">GND</text>
<text x="129.2" y="196.9">GND</text>
</g>
<g font-size="2" fill="#808080">
<text x="41.3" y="27.7">P$1</text>
<text x="41.3" y="25.3">P$8</text>
<text x="49.2" y="28.7">EN</text>
<text x="49.2" y="26.4">VIN</text>
<text x="58.1" y="28.7">SW</text>
<text x="58.5" y="26.4">PG</text>
<text x="65.7" y="25.3">P$6</text>
<text x="65.7" y="27.7">P$7</text>
<text x="39.4" y="32.4">P$2*2</text>
<text x="41.3" y="30">P$3</text>
<text x="49.2" y="33.4">GND</text>
<text x="49.2" y="31.1">MODE</text>
<text x="57.2" y="31.1">VOS</text>
<text x="58.8" y="33.4">FB</text>
<text x="65.7" y="32.4">P$4</text>
<text x="65.7" y="30">P$5</text>
<text x="206.7" y="70.2">P$1</text>
<text x="214.5" y="71.2">NC1 NC3</text>
<text x="227.3" y="70.2">P$8</text>
<text x="135.8" y="74.9">P$1</text>
<text x="135.8" y="77.3">P$2</text>
<text x="143.7" y="76">DNC1</text>
<text x="152.8" y="76">DNC2</text>
<text x="162.6" y="74.9">P$8</text>
<text x="162.6" y="77.3">P$7</text>
<text x="206.7" y="74.9">P$2</text>
<text x="214.5" y="76">-IN</text>
<text x="220.5" y="76">V+</text>
<text x="227.3" y="74.9">P$7</text>
<text x="135.8" y="82">P$4</text>
<text x="135.8" y="79.7">P$3</text>
<text x="143.7" y="83.1">GND</text>
<text x="143.7" y="80.7">TEMP</text>
<text x="143.7" y="78.3">VIN</text>
<text x="150" y="83.1">TRIM/NR</text>
<text x="152.7" y="80.7">VOUT</text>
<text x="155.3" y="78.3">NC</text>
<text x="162.6" y="82">P$5</text>
<text x="162.6" y="79.7">P$6</text>
<text x="206.7" y="79.7">P$3</text>
<text x="214.5" y="80.7">+IN OUT</text>
<text x="227.3" y="79.7">P$6</text>
<text x="206.7" y="84.4">P$4</text>
<text x="214.5" y="85.4">V-</text>
<text x="219" y="85.4">NC2</text>
<text x="227.3" y="84.4">P$5</text>
<text x="209" y="122.2">P$1</text>
<text x="216.9" y="123.2">NC1 NC3</text>
<text x="229.7" y="122.2">P$8</text>
<text x="209" y="131.6">P$3</text>
<text x="209" y="126.9">P$2</text>
<text x="216.9" y="127.9">-IN</text>
<text x="222.8" y="127.9">V+</text>
<text x="229.7" y="131.6">P$6</text>
<text x="229.7" y="126.9">P$7</text>
<text x="209" y="136.3">P$4</text>
<text x="216.9" y="132.7">+IN OUT</text>
<text x="216.9" y="137.4">V-</text>
<text x="221.3" y="137.4">NC2</text>
<text x="229.7" y="136.3">P$5</text>
<text x="131.7" y="158.2" transform="rotate(-90 131.7 158.2)">1</text>
<text x="134.1" y="158.2" transform="rotate(-90 134.1 158.2)">2</text>
<text x="53.2" y="162.3">5</text>
<text x="58.6" y="163.4">VIN</text>
<text x="67.6" y="163.4">SWITCH</text>
<text x="79.9" y="162.3">1</text>
<text x="53.2" y="171.8">4</text>
<text x="58.6" y="172.8">SD</text>
<text x="69" y="172.3" transform="rotate(-90 69 172.3)">GND</text>
<text x="73" y="172.8">FB</text>
<text x="79.9" y="171.8">3</text>
<text x="67.9" y="175.9" transform="rotate(-90 67.9 175.9)">2</text>
</g>
<text font-size="1.7" fill="#808080" x="47" y="20.9">U4</text>
</svg>
